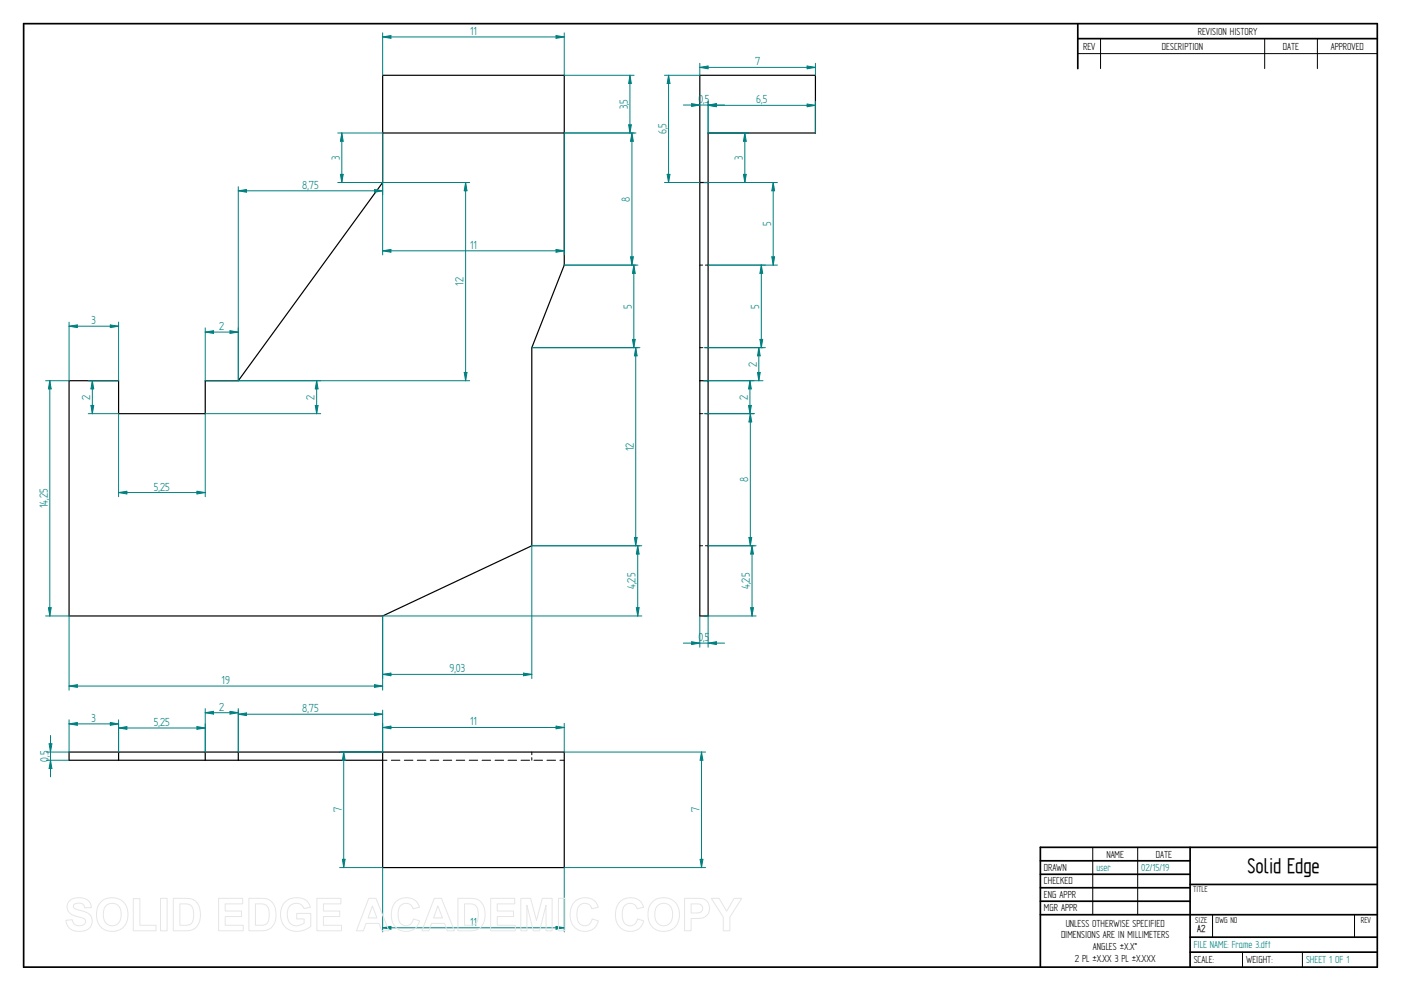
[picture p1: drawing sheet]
<svg xmlns="http://www.w3.org/2000/svg" width="594mm" height="420mm" viewBox="0 0 594 420" stroke-linecap="round" stroke-linejoin="round" font-family="sans-serif">
<g fill="none" stroke="#000" stroke-width=".72">
<path d="M10 10h574v400h-574zM457 10v19.1M457 16.4h127M504.6 359.2v50.8M584 359.2h-142.9v50.8M441.1 365h63.5M441.1 370.7h63.5M441.1 376.4h63.5M504.6 375h79.4M441.1 382.1h63.5M441.1 387.8h142.9M504.6 397.3h79.4"/>
<path d="M504.6 403.7h79.4"/>
</g>
<g fill="none" stroke="#000" stroke-width=".42">
<path d="M466.7 16.4v12.7M536.3 16.4v12.7M558.6 16.4v12.7M457 22.7h127M296.7 112.4h1.2M299.1 112.4h1.2M296.7 147.4h1.2M299.1 147.4h1.2M296.7 175.4h1.2M299.1 175.4h1.2M296.7 231.4h1.2M299.1 231.4h1.2"/>
<path d="M225.5 318.9v1.1M162.3 322.3h1.8M165.9 322.3h3.7M171.4 322.3h3.7M176.9 322.3h3.7M182.4 322.3h3.6M188 322.3h3.6M193.5 322.3h3.6M199 322.3h3.6M204.4 322.3h3.7M209.9 322.3h3.7M215.4 322.3h3.7"/>
<path d="M220.9 322.3h3.7M225.5 321.2v1.1M226.4 322.3h3.7M231.9 322.3h3.7M237.4 322.3h1.9M463.4 359.2v28.6M482.4 359.2v28.6M514.2 387.9v9.4M574.4 387.9v9.4M526.9 403.7v6.3M552.3 403.7v6.3"/>
</g>
<path d="M296.7 31.9h49.1v24.5h-45.5v204.8h-3.6zM162.3 56.4h77M296.7 77.4h3.6M29.3 161.4h21v14h36.7v-14h14l61.3-84v-45.5h77v80.5l-13.8 35v84l-63.2 29.8h-133zM296.7 161.4h3.6M50.3 318.9v3.4M87 318.9v3.4M101 318.9v3.4M162.3 318.9v48.9h77v-48.9h-210v3.4h133" fill="none" stroke="#000" stroke-width=".51"/>
<path d="M239.3 31.9h29.6M267.1 31.9l.6 3.5h-1.1zM239.3 56.4h29.6" fill="none" stroke="#008080" stroke-width=".42"/>
<path d="M267.1 31.9l.6 3.5h-1.1z" fill="#008080"/>
<path d="M266.6 52.9h1.1l-.6 3.5z" fill="none" stroke="#008080" stroke-width=".42"/>
<path d="M266.6 52.9h1.1l-.6 3.5z" fill="#008080"/>
<path d="M267.1 31.9v24.5M239.3 56.4h30.4M268 56.4l.6 3.5h-1.2zM239.3 112.4h30.4" fill="none" stroke="#008080" stroke-width=".42"/>
<path d="M268 56.4l.6 3.5h-1.2z" fill="#008080"/>
<path d="M267.4 108.9h1.2l-.6 3.5z" fill="none" stroke="#008080" stroke-width=".42"/>
<path d="M267.4 108.9h1.2l-.6 3.5z" fill="#008080"/>
<path d="M268 56.4v56M239.3 112.4h31.2M268.8 112.4l.6 3.5h-1.2zM225.5 147.4h45" fill="none" stroke="#008080" stroke-width=".42"/>
<path d="M268.8 112.4l.6 3.5h-1.2z" fill="#008080"/>
<path d="M268.2 143.9h1.2l-.6 3.5z" fill="none" stroke="#008080" stroke-width=".42"/>
<path d="M268.2 143.9h1.2l-.6 3.5z" fill="#008080"/>
<path d="M268.8 112.4v35M225.5 147.4h45.8M269.6 147.4l.6 3.5h-1.2zM225.5 231.4h45.8" fill="none" stroke="#008080" stroke-width=".42"/>
<path d="M269.6 147.4l.6 3.5h-1.2z" fill="#008080"/>
<path d="M269 227.9h1.2l-.6 3.5z" fill="none" stroke="#008080" stroke-width=".42"/>
<path d="M269 227.9h1.2l-.6 3.5z" fill="#008080"/>
<path d="M269.6 147.4v84M225.5 231.4h46.7M270.4 231.4l.6 3.5h-1.2zM162.3 261.2h109.9" fill="none" stroke="#008080" stroke-width=".42"/>
<path d="M270.4 231.4l.6 3.5h-1.2z" fill="#008080"/>
<path d="M269.8 257.6h1.2l-.6 3.6z" fill="none" stroke="#008080" stroke-width=".42"/>
<path d="M269.8 257.6h1.2l-.6 3.6z" fill="#008080"/>
<path d="M225.5 231.4v56.3M270.4 231.4v29.8M162.3 261.2v26.5M222 285.4l3.5 .5-3.5 .6z" fill="none" stroke="#008080" stroke-width=".42"/>
<path d="M222 285.4l3.5 .5-3.5 .6z" fill="#008080"/>
<path d="M162.3 285.9l3.5-.5v1.1z" fill="none" stroke="#008080" stroke-width=".42"/>
<path d="M162.3 285.9l3.5-.5v1.1z" fill="#008080"/>
<path d="M29.3 261.2v31.4M162.3 261.2v31.4M158.8 290.3l3.5 .6-3.5 .5zM162.3 285.9h63.2" fill="none" stroke="#008080" stroke-width=".42"/>
<path d="M158.8 290.3l3.5 .6-3.5 .5z" fill="#008080"/>
<path d="M29.3 290.9l3.5-.6v1.1z" fill="none" stroke="#008080" stroke-width=".42"/>
<path d="M29.3 290.9l3.5-.6v1.1z" fill="#008080"/>
<path d="M19.3 161.4h10M20.5 257.6h1.2l-.6 3.6zM19.3 261.2h10M29.3 290.9h133" fill="none" stroke="#008080" stroke-width=".42"/>
<path d="M20.5 257.6h1.2l-.6 3.6z" fill="#008080"/>
<path d="M21.1 161.4l.6 3.5h-1.2z" fill="none" stroke="#008080" stroke-width=".42"/>
<path d="M21.1 161.4l.6 3.5h-1.2z" fill="#008080"/>
<path d="M29.3 136.6v24.8M29.3 138.3l3.5-.5v1.1zM50.3 136.6v24.8M21.1 161.4v99.8" fill="none" stroke="#008080" stroke-width=".42"/>
<path d="M29.3 138.3l3.5-.5v1.1z" fill="#008080"/>
<path d="M46.8 137.8l3.5 .5-3.5 .6z" fill="none" stroke="#008080" stroke-width=".42"/>
<path d="M46.8 137.8l3.5 .5-3.5 .6z" fill="#008080"/>
<path d="M29.3 138.3h21M50.3 175.4v35.2M87 175.4v35.2M50.3 208.8l3.5-.5v1.1z" fill="none" stroke="#008080" stroke-width=".42"/>
<path d="M50.3 208.8l3.5-.5v1.1z" fill="#008080"/>
<path d="M83.5 208.3l3.5 .5-3.5 .6z" fill="none" stroke="#008080" stroke-width=".42"/>
<path d="M83.5 208.3l3.5 .5-3.5 .6z" fill="#008080"/>
<path d="M37.4 161.4h12.9M37.4 175.4h12.9M39.2 161.4l.5 3.5h-1.1zM50.3 208.8h36.7" fill="none" stroke="#008080" stroke-width=".42"/>
<path d="M39.2 161.4l.5 3.5h-1.1z" fill="#008080"/>
<path d="M38.6 171.9h1.1l-.5 3.5z" fill="none" stroke="#008080" stroke-width=".42"/>
<path d="M38.6 171.9h1.1l-.5 3.5z" fill="#008080"/>
<path d="M39.2 161.4v14M87 175.4h49M87 161.4h49M133.7 171.9h1.2l-.6 3.5z" fill="none" stroke="#008080" stroke-width=".42"/>
<path d="M133.7 171.9h1.2l-.6 3.5z" fill="#008080"/>
<path d="M134.3 161.4l.6 3.5h-1.2z" fill="none" stroke="#008080" stroke-width=".42"/>
<path d="M134.3 161.4l.6 3.5h-1.2z" fill="#008080"/>
<path d="M87 139v22.4M101 139v22.4M87 140.8l3.5-.6v1.2zM134.3 161.4v14" fill="none" stroke="#008080" stroke-width=".42"/>
<path d="M87 140.8l3.5-.6v1.2z" fill="#008080"/>
<path d="M97.5 140.2l3.5 .6-3.5 .6z" fill="none" stroke="#008080" stroke-width=".42"/>
<path d="M97.5 140.2l3.5 .6-3.5 .6z" fill="#008080"/>
<path d="M162.3 77.4h36.9M87 140.8h14M196.8 157.9h1.2l-.6 3.5zM101 161.4h98.2" fill="none" stroke="#008080" stroke-width=".42"/>
<path d="M196.8 157.9h1.2l-.6 3.5z" fill="#008080"/>
<path d="M197.4 77.4l.6 3.5h-1.2z" fill="none" stroke="#008080" stroke-width=".42"/>
<path d="M197.4 77.4l.6 3.5h-1.2z" fill="#008080"/>
<path d="M101 79.2v82.2M162.3 77.4v5.3M197.4 77.4v84M101 80.9l3.5-.6v1.2z" fill="none" stroke="#008080" stroke-width=".42"/>
<path d="M101 80.9l3.5-.6v1.2z" fill="#008080"/>
<path d="M158.8 80.3l3.5 .6-3.5 .6z" fill="none" stroke="#008080" stroke-width=".42"/>
<path d="M158.8 80.3l3.5 .6-3.5 .6z" fill="#008080"/>
<path d="M162.3 56.4v51.7M239.3 56.4v51.7M101 80.9h61.3M235.8 105.7l3.5 .6-3.5 .6z" fill="none" stroke="#008080" stroke-width=".42"/>
<path d="M235.8 105.7l3.5 .6-3.5 .6z" fill="#008080"/>
<path d="M162.3 106.3l3.5-.6v1.2z" fill="none" stroke="#008080" stroke-width=".42"/>
<path d="M162.3 106.3l3.5-.6v1.2z" fill="#008080"/>
<path d="M143.2 56.4h19.1M143.2 77.4h19.1M144.3 73.9h1.2l-.6 3.5zM162.3 106.3h77" fill="none" stroke="#008080" stroke-width=".42"/>
<path d="M144.3 73.9h1.2l-.6 3.5z" fill="#008080"/>
<path d="M144.9 56.4l.6 3.5h-1.2z" fill="none" stroke="#008080" stroke-width=".42"/>
<path d="M144.9 56.4l.6 3.5h-1.2z" fill="#008080"/>
<path d="M144.9 56.4v21M239.3 318.9h59.9M239.3 367.8h59.9M296.9 364.3h1.2l-.6 3.5z" fill="none" stroke="#008080" stroke-width=".42"/>
<path d="M296.9 364.3h1.2l-.6 3.5z" fill="#008080"/>
<path d="M297.5 318.9l.6 3.4h-1.2z" fill="none" stroke="#008080" stroke-width=".42"/>
<path d="M297.5 318.9l.6 3.4h-1.2z" fill="#008080"/>
<path d="M297.5 318.9v48.9M162.3 367.8v27.3M239.3 367.8v27.3M162.3 393.4l3.5-.6v1.2z" fill="none" stroke="#008080" stroke-width=".42"/>
<path d="M162.3 393.4l3.5-.6v1.2z" fill="#008080"/>
<path d="M235.8 392.8l3.5 .6-3.5 .6z" fill="none" stroke="#008080" stroke-width=".42"/>
<path d="M235.8 392.8l3.5 .6-3.5 .6z" fill="#008080"/>
<path d="M144 318.9h18.3M144 367.8h18.3M145.2 364.3h1.1l-.6 3.5zM162.3 393.4h77" fill="none" stroke="#008080" stroke-width=".42"/>
<path d="M145.2 364.3h1.1l-.6 3.5z" fill="#008080"/>
<path d="M145.7 318.9l.6 3.4h-1.1z" fill="none" stroke="#008080" stroke-width=".42"/>
<path d="M145.7 318.9l.6 3.4h-1.1z" fill="#008080"/>
<path d="M19.7 318.9h9.6M145.7 318.9v48.9M19.7 322.3h9.6M21.4 322.3l.6 3.5h-1.2z" fill="none" stroke="#008080" stroke-width=".42"/>
<path d="M21.4 322.3l.6 3.5h-1.2z" fill="#008080"/>
<path d="M20.8 315.3h1.2l-.6 3.6z" fill="none" stroke="#008080" stroke-width=".42"/>
<path d="M20.8 315.3h1.2l-.6 3.6z" fill="#008080"/>
<path d="M21.4 311.8v17.6M29.3 305.2v13.7M29.3 306.9l3.5-.6v1.2zM50.3 305.2v13.7" fill="none" stroke="#008080" stroke-width=".42"/>
<path d="M29.3 306.9l3.5-.6v1.2z" fill="#008080"/>
<path d="M46.8 306.3l3.5 .6-3.5 .6z" fill="none" stroke="#008080" stroke-width=".42"/>
<path d="M46.8 306.3l3.5 .6-3.5 .6z" fill="#008080"/>
<path d="M29.3 306.9h21v12M50.3 308.7l3.5-.6v1.1zM87 306.9v12" fill="none" stroke="#008080" stroke-width=".42"/>
<path d="M50.3 308.7l3.5-.6v1.1z" fill="#008080"/>
<path d="M83.5 308.1l3.5 .6-3.5 .5z" fill="none" stroke="#008080" stroke-width=".42"/>
<path d="M83.5 308.1l3.5 .6-3.5 .5z" fill="#008080"/>
<path d="M50.3 308.7h36.7M87 300.4v18.5M87 302.2l3.5-.6v1.2zM101 300.4v18.5" fill="none" stroke="#008080" stroke-width=".42"/>
<path d="M87 302.2l3.5-.6v1.2z" fill="#008080"/>
<path d="M97.5 301.6l3.5 .6-3.5 .6z" fill="none" stroke="#008080" stroke-width=".42"/>
<path d="M97.5 301.6l3.5 .6-3.5 .6z" fill="#008080"/>
<path d="M87 302.2h14M101 301.1v17.8M101 302.8l3.5-.5v1.1zM162.3 301.1v17.8" fill="none" stroke="#008080" stroke-width=".42"/>
<path d="M101 302.8l3.5-.5v1.1z" fill="#008080"/>
<path d="M158.8 302.3l3.5 .5-3.5 .6z" fill="none" stroke="#008080" stroke-width=".42"/>
<path d="M158.8 302.3l3.5 .5-3.5 .6z" fill="#008080"/>
<path d="M101 302.8h61.3M162.3 306.7v12.2M162.3 308.4l3.5-.6v1.2zM239.3 306.7v12.2" fill="none" stroke="#008080" stroke-width=".42"/>
<path d="M162.3 308.4l3.5-.6v1.2z" fill="#008080"/>
<path d="M235.8 307.8l3.5 .6-3.5 .6z" fill="none" stroke="#008080" stroke-width=".42"/>
<path d="M235.8 307.8l3.5 .6-3.5 .6z" fill="#008080"/>
<path d="M162.3 13.9v18M162.3 15.7l3.5-.6v1.2zM239.3 13.9v18M162.3 308.4h77" fill="none" stroke="#008080" stroke-width=".42"/>
<path d="M162.3 15.7l3.5-.6v1.2z" fill="#008080"/>
<path d="M235.8 15.1l3.5 .6-3.5 .6z" fill="none" stroke="#008080" stroke-width=".42"/>
<path d="M235.8 15.1l3.5 .6-3.5 .6z" fill="#008080"/>
<path d="M162.3 15.7h77M293.3 43.9l3.4 .6-3.4 .6zM300.3 42.8v13.6" fill="none" stroke="#008080" stroke-width=".42"/>
<path d="M293.3 43.9l3.4 .6-3.4 .6z" fill="#008080"/>
<path d="M300.3 44.5l3.5-.6v1.2z" fill="none" stroke="#008080" stroke-width=".42"/>
<path d="M300.3 44.5l3.5-.6v1.2z" fill="#008080"/>
<path d="M289.8 44.5h17.4M300.3 42.9v13.5M342.3 44.1l3.5 .6-3.5 .6zM345.8 42.9v13.5" fill="none" stroke="#008080" stroke-width=".42"/>
<path d="M342.3 44.1l3.5 .6-3.5 .6z" fill="#008080"/>
<path d="M300.3 44.7l3.5-.6v1.2z" fill="none" stroke="#008080" stroke-width=".42"/>
<path d="M300.3 44.7l3.5-.6v1.2z" fill="#008080"/>
<path d="M296.7 26.8v5.1M342.3 28l3.5 .6-3.5 .6zM345.8 26.8v5.1M300.3 44.7h45.5" fill="none" stroke="#008080" stroke-width=".42"/>
<path d="M342.3 28l3.5 .6-3.5 .6z" fill="#008080"/>
<path d="M296.7 28.6l3.6-.6v1.2z" fill="none" stroke="#008080" stroke-width=".42"/>
<path d="M296.7 28.6l3.6-.6v1.2z" fill="#008080"/>
<path d="M281.8 31.9h14.9M296.7 28.6h49.1M281.8 77.4h14.9M282.9 73.9h1.2l-.6 3.5z" fill="none" stroke="#008080" stroke-width=".42"/>
<path d="M282.9 73.9h1.2l-.6 3.5z" fill="#008080"/>
<path d="M283.5 31.9l.6 3.5h-1.2z" fill="none" stroke="#008080" stroke-width=".42"/>
<path d="M283.5 31.9l.6 3.5h-1.2z" fill="#008080"/>
<path d="M283.5 31.9v45.5M300.3 56.4h17.3M300.3 77.4h17.3M315.2 73.9h1.2l-.6 3.5z" fill="none" stroke="#008080" stroke-width=".42"/>
<path d="M315.2 73.9h1.2l-.6 3.5z" fill="#008080"/>
<path d="M315.8 56.4l.6 3.5h-1.2z" fill="none" stroke="#008080" stroke-width=".42"/>
<path d="M315.8 56.4l.6 3.5h-1.2z" fill="#008080"/>
<path d="M315.8 56.4v21M296.7 261.2v13.2M300.3 261.2v13.2M300.3 272.7l3.5-.6v1.2z" fill="none" stroke="#008080" stroke-width=".42"/>
<path d="M300.3 272.7l3.5-.6v1.2z" fill="#008080"/>
<path d="M293.3 272.1l3.4 .6-3.4 .6z" fill="none" stroke="#008080" stroke-width=".42"/>
<path d="M293.3 272.1l3.4 .6-3.4 .6z" fill="#008080"/>
<path d="M298.5 175.4h21.4M300.3 231.4h19.6M317.6 227.9h1.2l-.6 3.5zM289.8 272.7h17.4" fill="none" stroke="#008080" stroke-width=".42"/>
<path d="M317.6 227.9h1.2l-.6 3.5z" fill="#008080"/>
<path d="M318.2 175.4l.6 3.5h-1.2z" fill="none" stroke="#008080" stroke-width=".42"/>
<path d="M318.2 175.4l.6 3.5h-1.2z" fill="#008080"/>
<path d="M318.2 175.4v56M300.3 231.4h20.3M318.9 231.4l.6 3.5h-1.2zM298.5 261.2h22.1" fill="none" stroke="#008080" stroke-width=".42"/>
<path d="M318.9 231.4l.6 3.5h-1.2z" fill="#008080"/>
<path d="M318.3 257.6h1.2l-.6 3.6z" fill="none" stroke="#008080" stroke-width=".42"/>
<path d="M318.3 257.6h1.2l-.6 3.6z" fill="#008080"/>
<path d="M298.5 161.4h21.2M300.3 175.4h19.4M317.4 171.9h1.2l-.6 3.5zM318.9 231.4v29.8" fill="none" stroke="#008080" stroke-width=".42"/>
<path d="M317.4 171.9h1.2l-.6 3.5z" fill="#008080"/>
<path d="M318 161.4l.6 3.5h-1.2z" fill="none" stroke="#008080" stroke-width=".42"/>
<path d="M318 161.4l.6 3.5h-1.2z" fill="#008080"/>
<path d="M300.3 147.4h23.2M321.8 147.4l.6 3.5h-1.2zM298.5 161.4h25M318 161.4v14" fill="none" stroke="#008080" stroke-width=".42"/>
<path d="M321.8 147.4l.6 3.5h-1.2z" fill="#008080"/>
<path d="M321.2 157.9h1.2l-.6 3.5z" fill="none" stroke="#008080" stroke-width=".42"/>
<path d="M321.2 157.9h1.2l-.6 3.5z" fill="#008080"/>
<path d="M300.3 112.4h24.3M322.8 112.4l.6 3.5h-1.2zM298.5 147.4h26.1M321.8 147.4v14" fill="none" stroke="#008080" stroke-width=".42"/>
<path d="M322.8 112.4l.6 3.5h-1.2z" fill="#008080"/>
<path d="M322.2 143.9h1.2l-.6 3.5z" fill="none" stroke="#008080" stroke-width=".42"/>
<path d="M322.2 143.9h1.2l-.6 3.5z" fill="#008080"/>
<path d="M298.5 77.4h31.1M300.3 112.4h29.3M322.8 112.4v35M327.3 108.9h1.2l-.6 3.5z" fill="none" stroke="#008080" stroke-width=".42"/>
<path d="M327.3 108.9h1.2l-.6 3.5z" fill="#008080"/>
<path d="M327.9 77.4l.6 3.5h-1.2z" fill="none" stroke="#008080" stroke-width=".42"/>
<path d="M327.9 77.4l.6 3.5h-1.2z" fill="#008080"/>
<path d="M327.9 77.4v35" fill="none" stroke="#008080" stroke-width=".42"/>
<g fill="none" stroke="#e6e6e6" stroke-width=".42">
<path d="M29.6 381.8a6.5 6.5 0 0 1 8.5 .8l.6 2.2-2.8 .1a2.7 2.7 0 0 0-2.1-2 2.7 2.7 0 0 0-2.7 1.1 1.87 1.87 0 0 0 2.2 1.8l1.4 .4a4.4 4.4 0 0 1 4 6.2 6.4 6.4 0 0 1-9.1 1.3l-1.2-1.8-.5-1.7 2.7-.3a2.94 2.94 0 0 0 2.6 2.6 2.94 2.94 0 0 0 3.1-1.9 2.67 2.67 0 0 0-2.9-1.8 4.9 4.9 0 0 1-5-4.3l.4-1.6zM42.8 382.4a6.9 6.9 0 0 1 8.3-.8 6.9 6.9 0 0 1 3 7.7 6.7 6.7 0 0 1-8 5.5 6.7 6.7 0 0 1-5.1-8.3 6.1 6.1 0 0 1 1.8-4.1zM44.8 384.2a3.9 3.9 0 0 1 4.6-.8 3.9 3.9 0 0 1 2 4.3 3.8 3.8 0 0 1-1.9 4.3 3.8 3.8 0 0 1-4.6-.7 6.6 6.6 0 0 1-.1-7.1zM56.5 381h2.8v11.3h6.9v2.3h-9.7zM68.1 380.9h2.8v13.7h-2.8zM73.5 380.9h5a5.9 5.9 0 0 1 6.5 7 5.9 5.9 0 0 1-6.3 6.7h-5.2zM76.3 383.2h1.8a3.4 3.4 0 0 1 4 3.9v1.2a3.2 3.2 0 0 1-3.8 4h-2zM92.7 380.9h10.2v2.3h-7.4v3h6.9v2.4h-6.9v3.7h7.7v2.3h-10.5zM105.5 380.9h5.1a5.9 5.9 0 0 1 6.4 7 5.9 5.9 0 0 1-6.3 6.7h-5.2zM108.3 383.2h1.9a3.4 3.4 0 0 1 4 3.9v1.2a3.2 3.2 0 0 1-3.8 4h-2.1zM120.9 382.4a7.3 7.3 0 0 1 9.7 .1l1 2.2-2.7 .5a3.7 3.7 0 0 0-4.6-2 3.7 3.7 0 0 0-2.5 4.4 4.2 4.2 0 0 0 2.2 4.5 4.2 4.2 0 0 0 5-.8v-1.7h-3.2v-2.3h6v5.4a8.1 8.1 0 0 1-11.8-.8 8.3 8.3 0 0 1 .9-9.5zM134.4 380.9h10.2v2.3h-7.4v3h6.9v2.4h-6.9v3.7h7.6v2.3h-10.4z"/>
<path d="M156.4 380.9h3l5.5 13.7h-3l-1.2-3.1h-5.5l-1.1 3.1h-3zM157.9 384.1l1.9 5.1h-3.7zM167.7 382.5a6 6 0 0 1 10.2 2.1l-2.8 .7a3.2 3.2 0 0 0-3.9-2.2 3.2 3.2 0 0 0-2.4 3.8 4.6 4.6 0 0 0 2.5 5.5 3.2 3.2 0 0 0 4-2.8l2.6 .8a6.1 6.1 0 0 1-7.2 4.3 6.1 6.1 0 0 1-4.8-6.8 7.7 7.7 0 0 1 1.8-5.4zM184.1 380.9h3.1l5.5 13.7h-3l-1.2-3.1h-5.5l-1.1 3.1h-3zM185.7 384.1l1.9 5.1h-3.8zM194.2 380.9h5a5.9 5.9 0 0 1 6.5 7 5.9 5.9 0 0 1-6.3 6.7h-5.2zM197 383.2h1.8a3.4 3.4 0 0 1 4 3.9v1.2a3.2 3.2 0 0 1-3.8 4h-2zM208.1 380.9h10.2v2.3h-7.4v3h6.9v2.4h-6.9v3.7h7.6v2.3h-10.4zM220.8 380.9h4.2l2.5 9.3 2.4-9.3h4.2v13.7h-2.5l-.1-10.8-2.7 10.8h-2.7l-2.7-10.8v10.8h-2.6zM236.8 380.9h2.8v13.7h-2.8zM243.5 382.5a6 6 0 0 1 10.2 2.1l-2.8 .7a3.2 3.2 0 0 0-3.8-2.2 3.2 3.2 0 0 0-2.4 3.8 4.6 4.6 0 0 0 2.4 5.5 3.2 3.2 0 0 0 4-2.8l2.6 .8a6.1 6.1 0 0 1-7.2 4.3 6.1 6.1 0 0 1-4.7-6.8 7.7 7.7 0 0 1 1.7-5.4zM262.7 382.5a6 6 0 0 1 10.2 2.1l-2.7 .7a3.2 3.2 0 0 0-3.9-2.2 3.2 3.2 0 0 0-2.4 3.8 4.6 4.6 0 0 0 2.4 5.5 3.2 3.2 0 0 0 4-2.8l2.7 .8a6.1 6.1 0 0 1-7.2 4.3 6.1 6.1 0 0 1-4.8-6.8 7.7 7.7 0 0 1 1.7-5.4z"/>
<path d="M276.7 382.4a6.9 6.9 0 0 1 8.3-.8 6.9 6.9 0 0 1 3 7.7 6.7 6.7 0 0 1-8.1 5.5 6.7 6.7 0 0 1-5.1-8.3 6.1 6.1 0 0 1 1.9-4.1zM278.7 384.2a3.9 3.9 0 0 1 4.6-.8 3.9 3.9 0 0 1 1.9 4.3 3.8 3.8 0 0 1-1.8 4.3 3.8 3.8 0 0 1-4.7-.7 6.6 6.6 0 0 1 0-7.1zM290.3 380.9h5.2a4.4 4.4 0 0 1 5.4 4.3 4.4 4.4 0 0 1-5.4 4.2h-2.4v5.2h-2.8zM293.1 383.2h1.8a2.1 2.1 0 0 1 2.6 .6 2.1 2.1 0 0 1 0 2.6 3.4 3.4 0 0 1-2.9 .7h-1.5zM301.6 380.9h3.3l3.2 5.4 3.2-5.4h3.2l-5 7.9v5.8h-2.8v-5.8z"/>
</g>
<text font-size="10.1" x="529" y="370.2">Solid Edge</text>
<g font-size="5.6" fill="#008080">
<text x="199.3" y="14.8">11</text>
<text x="320.2" y="27.7">7</text>
<text x="266.3" y="46.4" transform="rotate(-90 266.3 46.4)">3,5</text>
<text x="296.2" y="43.6">0,5</text>
<text x="320.6" y="43.8">6,5</text>
<text x="282.6" y="57" transform="rotate(-90 282.6 57)">6,5</text>
<text x="144.1" y="67.8" transform="rotate(-90 144.1 67.8)">3</text>
<text x="315" y="67.8" transform="rotate(-90 315 67.8)">3</text>
<text x="128.1" y="80.1">8,75</text>
<text x="267.1" y="85.5" transform="rotate(-90 267.1 85.5)">8</text>
<text x="327" y="95.9" transform="rotate(-90 327 95.9)">5</text>
<text x="199.3" y="105.5">11</text>
<text x="196.5" y="121.2" transform="rotate(-90 196.5 121.2)">12</text>
<text x="267.9" y="130.9" transform="rotate(-90 267.9 130.9)">5</text>
<text x="321.9" y="130.9" transform="rotate(-90 321.9 130.9)">5</text>
<text x="38.9" y="137.5">3</text>
<text x="93" y="139.9">2</text>
<text x="320.9" y="155.5" transform="rotate(-90 320.9 155.5)">2</text>
<text x="38.3" y="169.5" transform="rotate(-90 38.3 169.5)">2</text>
<text x="133.4" y="169.5" transform="rotate(-90 133.4 169.5)">2</text>
<text x="317.1" y="169.5" transform="rotate(-90 317.1 169.5)">2</text>
<text x="268.7" y="191.2" transform="rotate(-90 268.7 191.2)">12</text>
<text x="65.3" y="208">5,25</text>
<text x="317.3" y="204.5" transform="rotate(-90 317.3 204.5)">8</text>
<text x="20.2" y="215.4" transform="rotate(-90 20.2 215.4)">14,25</text>
<text x="269.5" y="249.7" transform="rotate(-90 269.5 249.7)">4,25</text>
<text x="318" y="249.7" transform="rotate(-90 318 249.7)">4,25</text>
<text x="296.2" y="271.8">0,5</text>
<text x="190.5" y="285.1">9,03</text>
<text x="94" y="290">19</text>
<text x="93" y="301.3">2</text>
<text x="128.1" y="302">8,75</text>
<text x="38.9" y="306">3</text>
<text x="65.3" y="307.8">5,25</text>
<text x="199.3" y="307.6">11</text>
<text x="20.5" y="322.9" transform="rotate(-90 20.5 322.9)">0,5</text>
<text x="144.9" y="344.5" transform="rotate(-90 144.9 344.5)">7</text>
<text x="296.6" y="344.5" transform="rotate(-90 296.6 344.5)">7</text>
<text x="199.3" y="392.5">11</text>
</g>
<g font-size="4.9">
<text x="507.9" y="14.7">REVISION HISTORY</text>
<text x="459.3" y="21">REV</text>
<text x="492.7" y="21">DESCRIPTION</text>
<text x="544" y="21">DATE</text>
<text x="564.3" y="21">APPROVED</text>
<text x="469.1" y="363.6">NAME</text>
<text x="490.1" y="363.6">DATE</text>
<text x="442.7" y="369.3">DRAWN</text>
<text x="442.7" y="375">CHECKED</text>
<text x="442.7" y="380.7">ENG APPR</text>
<text x="442.7" y="386.4">MGR APPR</text>
<text x="451.9" y="392.9">UNLESS OTHERWISE SPECIFIED</text>
<text x="449.9" y="397.9">DIMENSIONS ARE IN MILLIMETERS</text>
<text x="455.7" y="407.8">2 PL ±X.XX 3 PL ±X.XXX</text>
<text x="463.5" y="402.9">ANGLES ±X.X°</text>
<text x="506.2" y="408.3">SCALE:</text>
<text x="528.4" y="408.3">WEIGHT:</text>
</g>
<g font-size="4.9" fill="#008080">
<text x="464.9" y="369.3">user</text>
<text x="483.9" y="369.3">02/15/19</text>
<text x="506.2" y="402">FILE NAME: Frame 3.dft</text>
<text x="553.8" y="408.4">SHEET 1 OF 1</text>
</g>
<text font-size="4.8" x="507.7" y="395.3">A2</text>
<g font-size="4.1">
<text x="505.9" y="378.3">TITLE</text>
<text x="506.9" y="391.1">SIZE</text>
<text x="515.4" y="391.1">DWG NO</text>
<text x="577" y="391.1">REV</text>
</g>
</svg>
